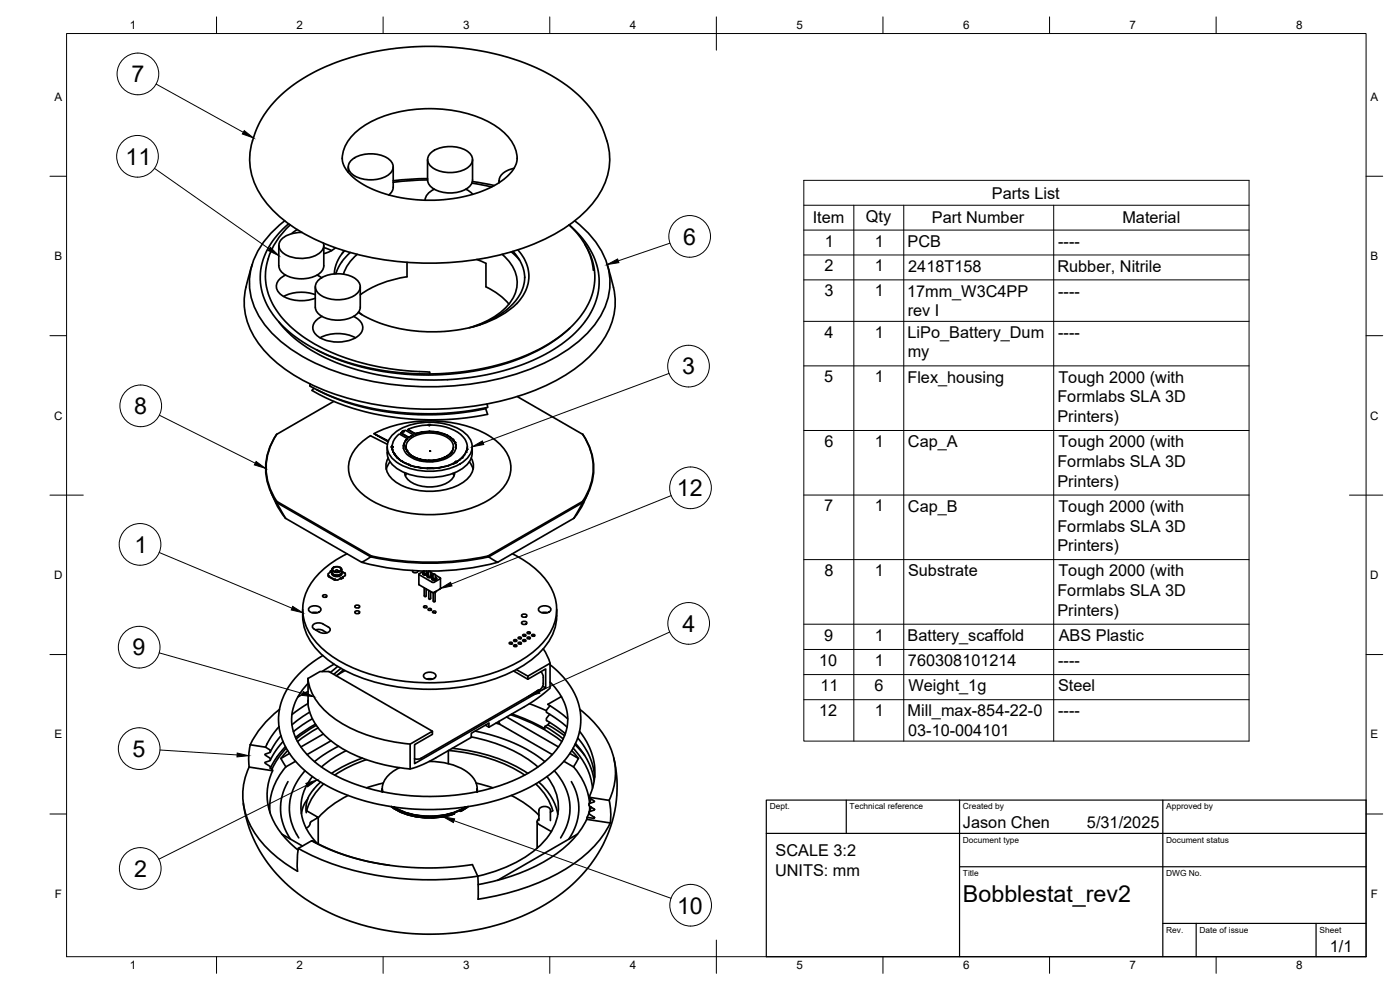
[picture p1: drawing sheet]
<svg xmlns="http://www.w3.org/2000/svg" width="420mm" height="297mm" viewBox="0 0 420 297" stroke-linecap="round" stroke-linejoin="round" font-family="sans-serif">
<!-- layer: Visible -->
<g fill="none" stroke="#000" stroke-width=".51">
<path d="M83 29.8a56.2 56.2 0 0 1 29.6-14.3 82 82 0 0 1 50.3 5.8 36.2 36.2 0 0 1 18.1 17.6 20 20 0 0 1-3 22 48.5 48.5 0 0 1-23.9 14.5 88.4 88.4 0 0 1-57.4-2.6 39.8 39.8 0 0 1-19-15.1 20.4 20.4 0 0 1-.1-20.3l2.6-4.3zM102.7 47.5a9.2 9.2 0 0 0 4.8 6.9 41.3 41.3 0 0 0 27.1 5.4 30.4 30.4 0 0 0 18.4-7.6 7.2 7.2 0 0 0 2.2-4.7M102.7 47.6a12.1 12.1 0 0 1 5.7-9.3 38.6 38.6 0 0 1 27.1-5.2 28.9 28.9 0 0 1 16.4 7.3 10.7 10.7 0 0 1 3.3 7.2M104.5 50.1v1.6M105.7 47.8a9.7 9.7 0 0 1 11.7 .6 2.79 2.79 0 0 1-1.4 4.4 9.7 9.7 0 0 1-10.9-1.1 2.6 2.6 0 0 1 .6-3.9zM118 50.1v6.5l-.6 1.2-.7 .7M128.3 54l-5.2 .2-5.1 .5M128.3 53.6l-10.3 .6M128.3 47.9v6.1M129.5 45.7a9.7 9.7 0 0 1 11.7 .6 2.79 2.79 0 0 1-1.4 4.3 9.7 9.7 0 0 1-10.9-1.1 2.6 2.6 0 0 1 .6-3.8zM130.3 56.8l-1.8 1.2-.7 1-.2 1.1M139.8 56.8l2.1 1.5"/>
<path d="M141.6 54.9l5.9 1.2M141.8 54.5l6.6 1.2M141.8 47.9v6.1a4.8 4.8 0 0 1-4.6 3.7 8.5 8.5 0 0 1-8.5-2.5l-.4-1.2M149.8 54.2v.6M154.3 50.5a4.8 4.8 0 0 0-4.5 3.6l.1 .6M75.7 79.4a32.7 32.7 0 0 0-2.2 13.8 25.8 25.8 0 0 0 10.1 16.1 67.2 67.2 0 0 0 32.4 12.6 89.1 89.1 0 0 0 48-6.3 38.9 38.9 0 0 0 18.2-15.6 20.6 20.6 0 0 0 1-17.3l-1-3.3M83.7 73.6v6.2a4.8 4.8 0 0 0 4.6 3.7 8.5 8.5 0 0 0 8.5-2.5l.4-1.2v-6.2M85.4 66.2a25.7 25.7 0 0 0-10.4 16.1 21.3 21.3 0 0 0 7.1 18.1 55.7 55.7 0 0 0 27.7 13.6 87.9 87.9 0 0 0 52.8-4.7 39.4 39.4 0 0 0 17.4-14.1 19.5 19.5 0 0 0-2.2-23.9l-3.4-3.4-1.9-1.7M86.6 67.1a21 21 0 0 0-8.4 17.8 23.8 23.8 0 0 0 10.7 16.3 64.9 64.9 0 0 0 33.2 10.8 75.2 75.2 0 0 0 41.6-8.3 28.6 28.6 0 0 0 14.2-15.9 17.7 17.7 0 0 0-2.4-14.6M87.1 67.5a20 20 0 0 0-7 19.2 26 26 0 0 0 12.5 15.4 71.9 71.9 0 0 0 35.9 9.5l.4 .1v.5M89.2 68.9l-1.6 1.2M90.6 69.7a7.1 7.1 0 0 0-6.8 3.1 3.5 3.5 0 0 0 3 4.1 9.6 9.6 0 0 0 9.8-1.6 2.47 2.47 0 0 0 .5-2.4"/>
<path d="M97.2 74.3l2.3 .9M100.7 74.3l-1.8 1.2-1.7 .6M102.6 76.1l.8-.9a11.3 11.3 0 0 0-3.1 7M105.1 75.8a14 14 0 0 0-4.3 6.4M107.2 76.3a12.9 12.9 0 0 0-4.1 6M122.2 78.7v4.3a31.7 31.7 0 0 0-14.1 5.4M143.1 77.9l2.7 1.1v7.1a20.2 20.2 0 0 1 6.9 5.1M150.7 76.3a10.1 10.1 0 0 1 3.2 13.3 21.7 21.7 0 0 1-13.1 8.7M153.5 75.6l2.4 2.4M153.9 75.4a11.9 11.9 0 0 1 3.6 7.9M155.4 75a11.2 11.2 0 0 1-1 16.8 37.4 37.4 0 0 1-24.8 7.8 40.9 40.9 0 0 1-22.1-5.9M85.7 82.5a3.4 3.4 0 0 0-2.4 4.8 9.4 9.4 0 0 0 9.4 2.7l1.9-.5"/>
<path d="M94.6 86v6.2a4.8 4.8 0 0 0 4.6 3.7 8.5 8.5 0 0 0 8.6-2.5l.3-1.2v-6.2M94.6 88.4a11.9 11.9 0 0 0-9.5 .5M95.2 82.5l1.3 .8M95.8 83.8a9.7 9.7 0 0 1 11.7 .6 2.79 2.79 0 0 1-1.4 4.4 9.7 9.7 0 0 1-10.9-1.1 2.6 2.6 0 0 1 .6-3.9zM96.6 94.9a3.7 3.7 0 0 0-2.6 4.2 6.8 6.8 0 0 0 6.3 3.5 9 9 0 0 0 8.1-2.9 3 3 0 0 0-1.4-4.3l-.9-.5M107.6 93.6l1 .8M157.5 83.1a14.2 14.2 0 0 1-7.7 11.4l-4.4 2.3-3.4 1.3M171 98.5a55.1 55.1 0 0 1-28.9 12.9 77.3 77.3 0 0 1-46.1-5.9l-1-.5M178.1 81.1a20.9 20.9 0 0 0-7.3-13.6 22.2 22.2 0 0 1 8.9 18.8 23.8 23.8 0 0 1-10.1 16.2 63.1 63.1 0 0 1-32.6 11.2 78.3 78.3 0 0 1-40.8-7.1 36.4 36.4 0 0 1-12.5-10M93.2 115.3l-.2 .3a36.5 36.5 0 0 0 8.5 4.1 82.8 82.8 0 0 0 44.8 2.4l-.2-.9M94.2 116.5l-.6 .6a74.1 74.1 0 0 0 40.7 8.8 79.6 79.6 0 0 0 12-1.6l-.5-1.9M95 116.9a76 76 0 0 0 45.9 6.6l4.9-.9"/>
<path d="M96.1 101.4a11.7 11.7 0 0 1 10.6 0M155.2 119l19.7 11.3M83.1 130.3a17.4 17.4 0 0 0 0 20.1M100.2 120.4l-17.1 9.9a17.4 17.4 0 0 0-.1 20.4M112.3 130.1a38.2 38.2 0 0 1 34.2 .5 11.8 11.8 0 0 1 6.8 10.5 12.6 12.6 0 0 1-7.1 9.2 38.2 38.2 0 0 1-34.2 .2 12.9 12.9 0 0 1-7.4-9.2 10.6 10.6 0 0 1 5.1-9.6l1.5-1 5.1 2.6M116.2 134.1a6.7 6.7 0 0 0 4.3 7.3 19.3 19.3 0 0 0 18.9-1.3 6 6 0 0 0 2.3-6M116.5 137.4a5 5 0 0 0 1.6 6.7 19.8 19.8 0 0 0 19.8 1.3 6.1 6.1 0 0 0 3.9-7.1l-.4-.9M116.6 132.3l-4.4-2.2 4.3 2.5M117.1 138.6l-1.2 2.2M117.4 134.1l.4 .2M117.7 133.8h.1M117.7 134.4l.1 .5z"/>
<path d="M117.7 133.8l-.2 .3 .3 .2M117.8 134.9l.2 .6M117.8 134.1h.2M117.8 134l.2 .1zM118 130.3a18.4 18.4 0 0 1 16.4-2.9 9.6 9.6 0 0 1 7.1 5.3 5.7 5.7 0 0 1-3.5 6.5 19.6 19.6 0 0 1-19.1-.6 5 5 0 0 1-.9-8.3zM118 135.5l.3 .7zM118 135.6h.1M118.3 136.1l.4 .6zM118.7 136.6l.4 .7zM119.1 137.2l.7 .6zM120.4 129.9h.1M120.4 129.9v.1"/>
<path d="M120.4 129.9l.2 .2zM120.4 138.3h.1M120.4 138.3l-.6-.5 .6 .5M120.5 138.3l1 .6zM120.7 129.5v.1M120.7 129.6l-.3 .3M120.7 129.6l.1-.3 1-.2 2.1 1.3v.2l-.5 .3M121.1 129.5h.1M121.1 129.5h.1zM121.1 133.7v.9zM121.2 133.1l-.1 .7zM121.5 138.9l1.7 .7z"/>
<path d="M121.7 132.1l.4-.3zM121.7 132.2l-.5 1zM121.7 132.2h.1M121.8 134.4l.1 .4zM121.8 134v.5l.1-.9a4 4 0 0 1 2.7-2.8 10.7 10.7 0 0 1 10.5 1.2l.8 1.2 .2 1.1M121.9 134.8l.2 .4zM121.9 134.8h.1M122.1 135.2l.2 .4zM122.2 131.8h.1M122.2 131.7h.1M122.2 131.6l-2.5-1.3a5.5 5.5 0 0 0-2 3.5M122.3 135.6l.4 .4z"/>
<path d="M122.5 131.2h.1M122.5 131.2l-1.9-1.2 1.9 1.2M122.5 128.9l.1 .1M122.5 128.9h.1M122.6 129h.1M122.6 131.2h-.1M122.6 131.2h.1M122.7 129.1h.1M122.7 131.2h-.1M122.7 129h.1M122.7 131.2h.1M122.7 129.1l1.8 1"/>
<path d="M122.7 129l1.8 1.1M122.7 136.1l.7 .5M122.7 136l.7 .6M122.8 131.2h-.1M122.8 131.2h.1M123.2 139.6l1.4 .5zM123.3 130.8l-.5 .4M123.4 130.8l-.6 .4M123.4 136.7l.6 .3M123.9 130.5l-.6 .4M124 137h.1M124 137l.6 .3z"/>
<path d="M124.5 130.1h.1M124.6 137.3l.7 .2zM124.7 130.1v.1M124.8 130.2h.1M124.9 130.1h.1M125 130.1h-.1M125 130.1h.1M125.1 130.1h.1M125.1 130.1h-.1M125.1 130l.5-.1zM125.3 137.5l.6 .3zM125.6 129.9l1.1-.2z"/>
<path d="M125.6 129.9h.1M125.9 137.8h.1M126 137.8l.8 .2zM126 137.8h-.1M126.7 129.7l.6-.2zM127.3 129.5l1.5-.1zM127.7 138.1h.9M127.7 138.1l-.9-.1 .9 .1M127.7 138.1h1M128.4 127.6l-.1-.1a16.9 16.9 0 0 0-5.7 1.2l-.1 .2M128.4 127.6l.6-.2a17.6 17.6 0 0 1 9.3 3 5.2 5.2 0 0 1 2 3.6l-.1 .5 .1-.5M128.6 138.2h.1"/>
<path d="M128.7 138.1l.5 .1zM128.8 127.7h.1M128.8 127.6h.1zM128.8 129.4l1.4 .1zM128.8 129.5h.1M129 135.4h.2M129 135.3h.2zM129.2 138.1h1.1zM130.2 129.5l.8 .1zM130.3 138.1l.8-.1zM131 129.6v.1M131 129.6l1 .3z"/>
<path d="M131.1 138l.8-.2zM131.9 137.8l1.4-.5zM132 129.8l1.3 .4zM133.3 130.2l1 .4zM133.3 137.3l.7-.4zM133.3 137.3h.1M134 136.9l.7-.5zM134.3 130.6l.8 .6zM135.1 131.2h.1M135.1 131.2l.8 .7zM135.1 136l-.4 .5 .5-.5M135.1 136.1h.1"/>
<path d="M135.5 135.6l-.3 .5zM135.8 135.2l-.3 .4zM135.9 131.8l.7 1zM136 134.7l-.2 .6zM136.1 134.2l-.1 .5zM136.5 138.8l-.5 .3M136.6 132.7l.2 .8zM136.6 138.8l-.6 .3M136.6 138.8v.1M136.7 138.6h.2M136.7 138.5h.2zM136.9 134.5l-.1-1a3.8 3.8 0 0 1-2.8 4 11.2 11.2 0 0 1-11.9-1.2l-1-1.7"/>
<path d="M137.2 138.4l-.1 .3-.5 .1M137.2 138.6l-.6 .2M137.2 138.5v.1M137.2 138.4h.1M137.9 137.9l.8-.6zM137.9 137.9l-.7 .6M137.9 138l-.7 .5M137.9 138h.1M139.4 136.5l-.7 .8zM139.9 135.6l-.5 .9zM140.2 134.7l-.3 .9zM140.2 134.5v.3z"/>
<path d="M140.9 138.6l1.1 2.2M174.9 130.3a17.4 17.4 0 0 1 0 20.1M174.9 130.3v.1M174.9 130.3a17.5 17.5 0 0 1 0 20.4M81.4 147.9l1.3 2.9M82.7 150.8l1.3 2.4 1.7 2.3M83 150.7l.1-.3 28.4 16.5M83 150.7v.1M85.7 155.5l-2.7-4.7 28.3 16.3M85.7 155.5l22.8 13.2M121.5 141.8a5.5 5.5 0 0 0 5.1 4.1 9.5 9.5 0 0 0 9.4-2.7l.5-1.4M122 142.1l-.4 .7"/>
<path d="M124.6 140.1h.1M124.6 140l2.1 .4zM126.7 140.4l1.5 .2zM128.2 140.6h.1M128.2 140.5h2zM130.2 140.5l1.5-.1zM131.7 140.3l1.2-.2zM132.9 140.1l3.1-1zM135.9 142.1l.4 .7M172.2 155.5l2.7-4.7-28.2 16.3M172.2 155.5l-22.8 13.2M174.9 150.4l-28.5 16.5 .2 .2"/>
<path d="M174.9 150.4v.3M174.9 150.7v.1M175.2 150.8l-1.3 2.4-1.7 2.3M176.5 147.9l-1.3 2.9M97 178.6l.7-.1 .4 .2a.67 .67 0 0 1-.6 .5 .67 .67 0 0 1-.7-.5zM98.6 172.8l1.7 1M98.6 172.7v.3l1.7 1h1.1M98.7 172.6l-.1 .1M99.2 171.3l.4 .4M99.4 171.6l-.9 .5 .1 .6M99.4 171.6h.1M99.4 171.6l.2 .1"/>
<path d="M99.6 171.1l-.4 .3v.2M99.6 170.9v.8M99.6 172v.2M99.6 171.7a1.73 1.73 0 0 0 3 0M99.6 172.1a1.73 1.73 0 0 0 3 0M99.6 171.9a1.6 1.6 0 0 0 2.6 .6l.4-.6M99.7 172.1a1.72 1.72 0 0 0 2.7 0M99.8 170.5a1.69 1.69 0 0 1 2.7 .3 1.58 1.58 0 0 1-2.8 0zM99.9 170.5a1.59 1.59 0 0 1 2.5 .3 1.48 1.48 0 0 1-2.6 0zM100 172.3l1.3 .3 .8-.3M100.1 170.3l-.5 .5a1.67 1.67 0 0 0 2.8 .5l.2-.5-.6-.5M100.3 173.8h.2"/>
<path d="M100.6 173.7l-.1 .1M100.7 171.4l-.1 .1M101.4 171.3l-.1-.2-.3-.1-.3 .5M101.4 171.4h.4M101.4 171.3v.2M102.3 173.7l-.9 .3M102.3 173.7h.2M102.6 171.4l1 .6M102.6 171.5l1 .6v.5M102.6 170.9v.8M102.6 172v.2M102.8 173l.1 .1"/>
<path d="M102.9 173.4l-.4 .3M102.9 173.1l-.4 .4-.4-.1M103 173.2v.2M103 173.4h-.1M103.5 172h.1M103.7 172.6l-.8 .5M104.1 166.2a23.3 23.3 0 0 0-12.6 12.6 14.5 14.5 0 0 0 4.8 15.4 42.5 42.5 0 0 0 23.3 10 58.9 58.9 0 0 0 36.4-5.8 21.4 21.4 0 0 0 10.7-12.3 14.6 14.6 0 0 0-4.7-14.2 30.3 30.3 0 0 0-8.2-5.7M108.6 168.7a80.2 80.2 0 0 0 40.8 0M111.3 167.1l-2.8 1.6M111.3 167.1h.1M111.3 167.1a83.4 83.4 0 0 0 35.3 0M111.5 166.8a83.2 83.2 0 0 0 34.9 0"/>
<path d="M111.5 166.9l-.2 .2M123.9 171.2a.77 .77 0 0 0 .7 .7 .77 .77 0 0 0 .8-.6M125.7 172.3v3.1l4 2.3 1.1-.2M126.9 172.1v.2M127.3 171.7l-.2 .1a.55 .55 0 0 0 .5 .5 .55 .55 0 0 0 .6-.5l-.2-.1M127.3 176.4v2.4M127.3 178.7l.3 .3 .3-.3M127.9 176.7v2.1M128 171.4l-.2 .7-.6-.1v-.7l-1.5 1 4 2.4M128.2 171.8v.1M128.2 171.8l.2 .2a.8 .8 0 0 1-.8 .6 .8 .8 0 0 1-.7-.6l.1-.2a.62 .62 0 0 0 .6 .7 .62 .62 0 0 0 .7-.6M128.2 172.9v.2"/>
<path d="M128.3 172.7a.65 .65 0 0 0 .7 .6 .65 .65 0 0 0 .6-.6M128.3 172.7l-.1 .1a.8 .8 0 0 0 .8 .5 .8 .8 0 0 0 .7-.5l-.1-.1M128.3 172.1v.2M128.6 171.4l.2 .1M128.6 172.4l-.2 .1a.55 .55 0 0 0 .6 .6 .55 .55 0 0 0 .5-.6l-.2-.1M128.6 171.6l.4-.2 .3 .2v1.1l-.2 .2-.5-.2zM128.7 177.2v2.3l.3 .3 .2-.3v-2M129.3 171.8l.9 .4M129.6 173.6v.3M129.7 172.9v.2M129.7 173.4a.59 .59 0 0 0 .6 .6 .59 .59 0 0 0 .6-.6l.2 .2a.8 .8 0 0 1-.8 .5 .8 .8 0 0 1-.7-.5zM129.7 174.7h.6"/>
<path d="M129.9 173.2l-.1 .1a.55 .55 0 0 0 .5 .6 .55 .55 0 0 0 .6-.6l-.2-.1M130 172.4l.3-.2 .3 .2 .1 1.1-.2 .2-.6-.2zM130 177.8v2.5l.3 .3 .3-.3M130.6 177.7v2.6M130.7 172.5l1.4 .9M131 177.4l-.5 .2M131 173.6v.3M132.1 173.7l-1.8 1M132.1 176.7l-1.8 1.1M132.1 173.3v.4M132.2 173.5l-.1 3.2M146.7 167.1l2.7 1.6"/>
<path d="M146.7 167.1h-.1M90.8 182.9a16.8 16.8 0 0 0 7.7 15.1 50.8 50.8 0 0 0 30.5 8.8 53.1 53.1 0 0 0 28.7-7.6 19.3 19.3 0 0 0 9.3-12.8l.1-3.5M92.8 182.4a2.45 2.45 0 0 1 3.5 .3 1.94 1.94 0 0 1-2.8 1.1 .95 .95 0 0 1-.7-1.4zM93.7 183.8h1.5M94.7 189l1.4-.1 .8 .3M96.9 196.7a25.7 25.7 0 0 0-12.8 15.3 18.9 18.9 0 0 0 6.4 18.3 51.3 51.3 0 0 0 27.8 11.9 69.5 69.5 0 0 0 41.5-6.5 27.1 27.1 0 0 0 13.9-15.2 18.8 18.8 0 0 0-6.3-19.1l-2.3-1.9M96.9 189.2l1.2 .7M98.5 188.1a4.5 4.5 0 0 0-2.9-1.2l-.9 .1a.9 .9 0 0 0-.9 .7 .9 .9 0 0 0 .5 1.1 4.6 4.6 0 0 0 2.9 1.2l1-.1a.9 .9 0 0 0 .9-.7 .9 .9 0 0 0-.5-1.1M100.3 199.3l-3.6 2.2M101.3 200l-2.2 1.7M106.7 183.4l.8-.1 .4 .3a.76 .76 0 0 1-.7 .5 .76 .76 0 0 1-.7-.5zM106.7 181.7l.8-.1 .4 .3a.76 .76 0 0 1-.7 .5 .76 .76 0 0 1-.7-.5z"/>
<path d="M127.3 181.9l.5-.1 .3 .3-.6 .3-.4-.3zM128.6 182.6h.5l.4 .3-.7 .3-.3-.3zM129.9 183.4l.5-.1 .4 .4-.6 .2-.4-.2zM152.9 192.8l.5-.1 .4 .3-.6 .2-.4-.2zM154.3 193.5h.5l.3 .3-.6 .2-.3-.2zM154.3 192l.5-.1 .3 .4-.6 .2-.3-.2zM155.6 192.8l.5-.1 .4 .3-.6 .2-.4-.2zM155.6 191.2l.5-.1 .4 .4-.6 .2-.4-.2zM156.6 186.7a.84 .84 0 0 1 .8-.3 .84 .84 0 0 1 .7 .7 .84 .84 0 0 1-.9 .3 .84 .84 0 0 1-.6-.7zM156.6 184.5a.84 .84 0 0 1 .8-.3 .84 .84 0 0 1 .7 .7 .84 .84 0 0 1-.9 .3 .84 .84 0 0 1-.6-.7zM157 192l.5-.1 .3 .4-.6 .2-.3-.2zM157 190.4l.5-.1 .3 .4-.6 .2-.3-.2z"/>
<path d="M158.3 191.2l.5-.1 .4 .4-.7 .2-.3-.2zM158.3 189.7l.5-.1 .4 .3-.7 .2-.3-.2zM159.7 190.4l.5-.1 .3 .4-.6 .2-.4-.2zM161.8 182.4a2.45 2.45 0 0 1 3.5 .3 1.94 1.94 0 0 1-2.8 1.1 .95 .95 0 0 1-.7-1.4zM162.7 183.8h1.6M163 194.7l1.4 2.4 .7 1.9M83.7 218l-.6 .7a22.7 22.7 0 0 0-3.4 5.5l-4.6-.7M83.9 212.9a29.9 29.9 0 0 0-8.8 10.6M92.4 203.6a18.3 18.3 0 0 0 9.3 12.9 48.4 48.4 0 0 0 21.4 6.8M92.4 211.1l-4.8 3.3M92.4 203.6v7.4a18.2 18.2 0 0 0 9.3 13 48.4 48.4 0 0 0 21.4 6.7M92.4 203.6l3.6-2.1h2.7l31.1 17.9"/>
<path d="M92.5 210.2v.5M92.5 207.5l-3.1 1.6M92.9 213.7l-5.3 3.8M93.7 215.7l-3 1.8-2.6 2M94.7 217.3l-3.5 2.1-2.5 1.9M94.9 217.6l-3.5 2.2-2.5 1.9M95.5 218.4l-3.6 2.2-2.6 1.9M102.3 200.5l-2.1 1.8M103.1 201l-1.8 1.5M103.5 201.2l-2.6 1.5M127.3 202.3a2.45 2.45 0 0 1 3.5 .3 1.94 1.94 0 0 1-2.8 1.1 .95 .95 0 0 1-.7-1.4zM128.2 203.7h1.6"/>
<path d="M142.6 219.4a47.5 47.5 0 0 1 20.9 9.1M145.7 217.6l1 .6v-1.2l-5.3 3v1.2l-10.6 6.2a30.8 30.8 0 0 1-7.7 3.3v-7.4l6.7-3.9v.9l-5.4 3.1v5.7l39.4-22.7v-5.7l-5.4 3.1v-.9l6.7-3.9v7.5a44.7 44.7 0 0 1-7.7 5.5l-10.7 6.2M148.8 217l1.2 .3M149.7 216.5l.3 .8M150 217.3l15.8 9.1M152 215.1l15.6 9M153.2 214.4a49.5 49.5 0 0 1 15.4 8.1M153.6 214.2l5.2 2 4.7 2.4 .1-.6 .8-.5 .6-.7M154.1 201.3l4.3 2.5M155 200.9l3.4 2M158.9 211.1l5.1 2.1M162.3 201.5l.6 1 .1 .7a4.1 4.1 0 0 1-.4 3.2l-.7 .6-35.5 20.5-1.2 .3-.8-.2"/>
<path d="M162.9 205.9l.9 .5M163.6 217.9l5.4 3.8M164.4 217.5l5 3.3M165 214.3l-1 1.2v.7l3 1.9 2.7 2M165.1 211.7l-1.1 1.3v.7l3.3 2.2 2.9 2.3M165.1 204.7a14.7 14.7 0 0 1 4.7 14.9 23.3 23.3 0 0 1-11.8 12.7 65.3 65.3 0 0 1-39.3 6 48.3 48.3 0 0 1-25.1-10.5 15.3 15.3 0 0 1-5.7-15.2 17.5 17.5 0 0 1 4.6-7.6M168.6 209.1l-.2-.1-4 2.3 3.2 2.1 2.8 2.3M173.9 219.4a18.3 18.3 0 0 1 2.9 19.8l6 .9M174.1 212.9a25.2 25.2 0 0 1 10.6 17.7 19.5 19.5 0 0 1-1.9 9.5 19.5 19.5 0 0 1 .4 6.8M75.1 223.5a19.3 19.3 0 0 0-.3 6.6 20.5 20.5 0 0 0 4.1 23.1 41.2 41.2 0 0 0 10.4 8.2l-.1-3.3 .3-3.6M79.7 224.2l1.4 1v.5l-1.6 .6 1.6 1.2v.6l-1.6 .8 1.6 1.1v.5l.6 .1 .1 .7-7-1.1M81.8 231.2a17.8 17.8 0 0 0 3.6 20.1l4.1 3.8"/>
<path d="M84.3 227.6l1.5 2.5 2.9-1.7M84.3 220.8l-1.8 2.4-1.4 2.5M84.9 222.5a23.3 23.3 0 0 0-3.8 5.6M85.7 224l-.9 1a23.7 23.7 0 0 0-3.7 5.5M85.8 230.1a18.3 18.3 0 0 0-4.8 13.8M85.9 224.5a23.6 23.6 0 0 0-4.2 6.1M86.3 225.2l-2 2.4M86.4 234.5a15.6 15.6 0 0 0 .8 17.3M86.9 226.1l-2.6 1.5M91.5 231.3a15.7 15.7 0 0 0-1.8 20.1M92.3 239.8a8.3 8.3 0 0 0-1.8 4.3M93.8 233a14.3 14.3 0 0 0 1.4 20"/>
<path d="M96.2 234.6a10.3 10.3 0 0 0-4.4 8.7l.1 .5M97 220.2l-6.7 3.9M97.1 235.2a17 17 0 0 0-5.1 8.1l3.5 2-2.4 1.5a1.72 1.72 0 0 1-1.3 1.6M99.3 222.3l-7.1 4.1M101.6 223.9a38.6 38.6 0 0 0-7.2 4.6M103.9 225.3a33 33 0 0 0-7.4 4.8M104.5 238.7a29 29 0 0 0-9 6.6M108.8 227.5l-5 2-4.3 2.5M110 227.9l-1.1 .4a39 39 0 0 0-8.4 4.3M114.7 237.1v.4M114.7 236.8l.1 .7M114.7 237.2v.3"/>
<path d="M114.7 236.7v.5M115 234.9l-5 1.5M119.9 230.3a7.9 7.9 0 0 0-5.2 6.4l.1 .8-.1-.7M128.8 228.5a17.5 17.5 0 0 1 13 4.6 5.3 5.3 0 0 1 1.3 4.4M134.6 225.2v3.9M134.6 225.2a49.3 49.3 0 0 1 22.9 7.4M135.7 224.5a50.5 50.5 0 0 1 22.7 7.5M141.4 221.1a42.9 42.9 0 0 1 20 9M142.9 234.9l5 1.5M143.2 237.2v.3zM143.2 236.8v.7M143.2 236.7v.5"/>
<path d="M153.4 238.7a29.7 29.7 0 0 1 8.3 5.9M160.8 235.2a17.2 17.2 0 0 1 5.1 8l-.7 .5M161.7 234.6a17.4 17.4 0 0 1 5.7 9.7M164.2 233a14.2 14.2 0 0 1-1 19.6 38.5 38.5 0 0 1-19.8 10.3M166.3 231.3a15.7 15.7 0 0 1 2 20.1M171 226.1l2.6 1.5-1.5 2.5-2.9-1.7M171.5 234.5a15.5 15.5 0 0 1-.8 17.3M171.6 225.2l2 2.4M172 224.5a20.3 20.3 0 0 1 5.8 12M172.1 230.1a19.4 19.4 0 0 1 4.8 10.9M172.6 223.4l2.9 3.2M172.7 223.1a21.2 21.2 0 0 1 5.6 11.2"/>
<path d="M173.4 221.4a19.9 19.9 0 0 1 5.1 11.8M176.8 239.2l1.6 1.2-.1 .2-1.5 .7 .1 .5 1.5 1-1.6 .9 .1 .6 1.5 1-.2 .2M177.4 239.7l-.6 1.5M184.2 227.4a39.8 39.8 0 0 1-17.3 41.9 68 68 0 0 1-42.1 10.9 63 63 0 0 1-38.1-14.4 40.4 40.4 0 0 1-13.7-24.8M84.6 250.3l6.2 3.5M89.5 254.6a82.3 82.3 0 0 0 43.8 9.3l10.1-1M89.5 254.6l4-2.3a75.7 75.7 0 0 0 35.9 8.1 85.5 85.5 0 0 0 12.4-1l1.6 3.5M93.5 252.3a69.4 69.4 0 0 0 23.4 7.3M95.5 245.3v7.9M117.4 242a21.7 21.7 0 0 0 19 2.2M117.5 242a21.7 21.7 0 0 0 18.9 2.2M118.1 242.1a21.8 21.8 0 0 0 21.7 0"/>
<path d="M118.3 242.1a21.9 21.9 0 0 0 21.3 0M136.4 243.9v.3M137.9 243.3l.3 .1v-.3l1.7-1a21.7 21.7 0 0 1-21.9 0 22.1 22.1 0 0 0 18.4 1.8M137.9 243.3l.3 .1zM138.2 243.4l2.3-1.4zM161.2 246.5v8M161.7 245.6a.95 .95 0 0 0-.5 1 .95 .95 0 0 0 .7 .8M161.7 246.2v-3.1a1.87 1.87 0 0 1 1.8-1.1 1.87 1.87 0 0 1 1.7 1.1v3.1M161.9 247.4l3.6 2.1M173.3 250.3l-24 13.8M176.1 245.8a32 32 0 0 1-15.5 14.2 65.1 65.1 0 0 1-17.1 5.4M176.8 243.9l-.6 1.3"/>
<path d="M177 241.9l-.1 1.5M177.3 242.1l-.2 .9M177.4 242.2l-.6 1.4M178.2 245.5h.1M178.4 245.2l-.2 .3-2-.3-.1 .6 7 1.1M183.1 246.9a35.8 35.8 0 0 1-16.4 15.6 74.9 74.9 0 0 1-23.2 7.3M143.4 262.9l.1 6.9"/>
</g>
<g fill="#000">
<circle cx="118.3" cy="136.2" r=".25"/>
<circle cx="118.7" cy="136.7" r=".25"/>
<circle cx="119.1" cy="137.3" r=".25"/>
<circle cx="120.5" cy="138.4" r=".25"/>
<circle cx="121.1" cy="133.8" r=".25"/>
<circle cx="121.5" cy="138.9" r=".25"/>
<circle cx="122.1" cy="135.2" r=".25"/>
<circle cx="122.6" cy="139.4" r=".25"/>
<circle cx="122.6" cy="139.3" r=".25"/>
<circle cx="126.7" cy="129.7" r=".25"/>
<circle cx="127.3" cy="129.6" r=".25"/>
<circle cx="134" cy="137" r=".25"/>
<circle cx="135.5" cy="135.6" r=".25"/>
<circle cx="135.9" cy="131.9" r=".25"/>
<circle cx="136" cy="139.1" r=".25"/>
<circle cx="136.6" cy="132.8" r=".25"/>
<circle cx="138.7" cy="137.3" r=".25"/>
<circle cx="139.9" cy="135.6" r=".25"/>
<circle cx="140.2" cy="134.8" r=".25"/>
</g>
<!-- layer: TITLEBLOCK -->
<path d="M230 240.1h180v46.9h-180zM230 250h180M254 240.1v9.9M288 240.1v46.9M349 240.1v46.9M288 260.1h122M349 277.1h61M359 277.1v9.9M395 277.1v9.9" fill="none" stroke="#000" stroke-width=".36"/>
<!-- layer: Parts Lists -->
<g fill="none" stroke="#000" stroke-width=".3">
<path d="M241.2 54.1h133.7v168.3h-133.7zM241.2 61.6h133.7M241.2 69h133.7M241.2 76.5h133.7M256.2 61.6v160.8M271.2 61.6v160.8M316.2 61.6v160.8M241.2 84h133.7M241.2 96.4h133.7M241.2 109.8h133.7M241.2 129.2h133.7M241.2 148.5h133.7"/>
<path d="M241.2 167.9h133.7M241.2 187.3h133.7M241.2 194.9h133.7M241.2 202.4h133.7M241.2 209.9h133.7"/>
</g>
<!-- layer: Balloons -->
<g fill="none" stroke="#000" stroke-width=".3">
<circle cx="41.4" cy="22.2" r="6.3"/>
<circle cx="41.3" cy="46.9" r="6.3"/>
<circle cx="207" cy="70.9" r="6.3"/>
<circle cx="206.6" cy="109.9" r="6.3"/>
<circle cx="42.2" cy="121.8" r="6.3"/>
<circle cx="207.2" cy="146.4" r="6.3"/>
<circle cx="42" cy="163.3" r="6.3"/>
<circle cx="41.8" cy="194.2" r="6.3"/>
<circle cx="206.7" cy="187" r="6.3"/>
<circle cx="41.8" cy="224.6" r="6.3"/>
<circle cx="42.1" cy="260.6" r="6.3"/>
<circle cx="207.3" cy="271.6" r="6.3"/>
</g>
<!-- layer: 0 -->
<path d="M73.3 39.2l2.8 2.2-3.4-1.2zM81.2 74.2l2.5 2.5-3.2-1.5zM182.2 79.4l3.2-1.7 .3 1.1zM76.9 138.5l2.8 2-3.4-1zM141.7 134.1l3.1-1.8 .4 1.1zM132.2 176.6l3-1.9 .5 1.1zM87.8 181.9l3 1.9-3.4-.8zM91 207.5l3.2 1.5-3.5-.4zM158.6 208.9l2.9-2 .5 1.1zM71.2 225.9l3.4 .8-3.5 .4zM91.8 235l3.4-1-2.9 2.1zM132.9 245.1l3.5 .6-.3 1.1z" fill="#000" stroke="#000" stroke-width=".3"/>
<path d="M46.8 25.2l26.2 14.5M46.4 50.5l34.4 24.2M201 73l-15.5 5.3M200.8 112l-55.8 20.8M47.8 124.6l28.8 14.4M201.4 148.7l-66 26.5M47.8 165.8l39.8 16.7M47.8 195.9l43 12.2M201 189.6l-39.2 17.8M48 225l23.1 1.5M92.1 235.6l-44.4 22.2M136.2 246.2l65.2 23.3" fill="none" stroke="#000" stroke-width=".3"/>
<!-- layer: BORDER -->
<g fill="none" stroke="#000" stroke-width=".3">
<path d="M20 10.1h390v276.9h-390zM65 5.1v5M115 5.1v5M165 5.1v5M215 5.1v10M265 5.1v5M315 5.1v5M365 5.1v5M15 52.9h5M410 52.9h5M15 100.7h5M410 100.7h5"/>
<path d="M15 148.6h10M405 148.6h10M15 196.4h5M410 196.4h5M15 244.2h5M410 244.2h5M65 287v5M115 287v5M165 287v5M215 282.1v9.9M265 287v5M315 287v5"/>
<path d="M365 287v5"/>
</g>
<g font-size="7">
<text x="39.4" y="24.7">7</text>
<text x="37.6" y="49.4">11</text>
<text x="205" y="73.4">6</text>
<text x="204.7" y="112.3">3</text>
<text x="40.3" y="124.3">8</text>
<text x="203.1" y="148.9">12</text>
<text x="40.3" y="165.8">1</text>
<text x="204.9" y="189.6">4</text>
<text x="39.8" y="196.6">9</text>
<text x="39.8" y="227.1">5</text>
<text x="40.2" y="263.1">2</text>
<text x="203.2" y="274.1">10</text>
<text x="289" y="270.6">Bobblestat_rev2</text>
</g>
<g font-size="4.9">
<text x="297.7" y="59.6">Parts List</text>
<text x="243.9" y="67">Item</text>
<text x="259.8" y="66.6">Qty</text>
<text x="279.7" y="67">Part Number</text>
<text x="336.8" y="67">Material</text>
<text x="247.6" y="74">1</text>
<text x="262.6" y="74">1</text>
<text x="272.4" y="74.1">PCB</text>
<text x="317.6" y="74">----</text>
<text x="247.4" y="81.4">2</text>
<text x="262.6" y="81.4">1</text>
<text x="272.6" y="81.5">2418T158</text>
<text x="317.4" y="81.5">Rubber, Nitrile</text>
<text x="247.4" y="88.9">3</text>
<text x="262.6" y="88.9">1</text>
<text x="272.2" y="89">17mm_W3C4PP</text>
<text x="317.6" y="89">----</text>
<text x="272.4" y="94.9">rev I</text>
<text x="247.5" y="101.3">4</text>
<text x="262.6" y="101.3">1</text>
<text x="272.4" y="101.4">LiPo_Battery_Dum</text>
<text x="317.6" y="101.4">----</text>
<text x="272.4" y="107.3">my</text>
<text x="247.4" y="114.7">5</text>
<text x="262.6" y="114.7">1</text>
<text x="272.3" y="114.8">Flex_housing</text>
<text x="317.6" y="114.8">Tough 2000 (with</text>
<text x="317.3" y="120.7">Formlabs SLA 3D</text>
<text x="317.4" y="126.6">Printers)</text>
<text x="247.4" y="134.1">6</text>
<text x="262.6" y="134.1">1</text>
<text x="272.5" y="134.2">Cap_A</text>
<text x="317.6" y="134.2">Tough 2000 (with</text>
<text x="317.3" y="140.1">Formlabs SLA 3D</text>
<text x="317.4" y="146">Printers)</text>
<text x="247.4" y="153.4">7</text>
<text x="262.6" y="153.4">1</text>
<text x="272.5" y="153.6">Cap_B</text>
<text x="317.6" y="153.6">Tough 2000 (with</text>
<text x="317.3" y="159.5">Formlabs SLA 3D</text>
<text x="317.4" y="165.4">Printers)</text>
<text x="247.4" y="172.8">8</text>
<text x="262.6" y="172.8">1</text>
<text x="272.5" y="173">Substrate</text>
<text x="317.6" y="173">Tough 2000 (with</text>
<text x="317.3" y="178.9">Formlabs SLA 3D</text>
<text x="317.4" y="184.7">Printers)</text>
<text x="247.4" y="192.2">9</text>
<text x="262.6" y="192.2">1</text>
<text x="272.4" y="192.3">Battery_scaffold</text>
<text x="317.7" y="192.3">ABS Plastic</text>
<text x="245.9" y="199.8">10</text>
<text x="262.6" y="199.8">1</text>
<text x="272.5" y="199.9">760308101214</text>
<text x="317.6" y="199.9">----</text>
<text x="246.2" y="207.3">11</text>
<text x="262.4" y="207.3">6</text>
<text x="272.7" y="207.4">Weight_1g</text>
<text x="317.5" y="207.5">Steel</text>
<text x="245.9" y="214.8">12</text>
<text x="262.6" y="214.8">1</text>
<text x="272.4" y="215">Mill_max-854-22-0</text>
<text x="317.6" y="214.9">----</text>
<text x="272.5" y="220.8">03-10-004101</text>
<text x="289" y="248.5">Jason Chen</text>
<text x="326.2" y="248.5">5/31/2025</text>
<text x="232.7" y="256.9">SCALE 3:2</text>
<text x="232.6" y="262.7">UNITS: mm</text>
<text x="399.1" y="285.7">1/1</text>
</g>
<g font-size="3.5">
<text x="39" y="8.8">1</text>
<text x="89" y="8.8">2</text>
<text x="139" y="8.8">3</text>
<text x="189" y="8.8">4</text>
<text x="239" y="8.8">5</text>
<text x="289" y="8.8">6</text>
<text x="339" y="8.8">7</text>
<text x="389" y="8.8">8</text>
<text x="16.3" y="30.2">A</text>
<text x="411.3" y="30.2">A</text>
<text x="16.3" y="78">B</text>
<text x="411.3" y="78">B</text>
<text x="16.2" y="125.9">C</text>
<text x="411.2" y="125.9">C</text>
<text x="16.2" y="173.7">D</text>
<text x="411.2" y="173.7">D</text>
<text x="16.3" y="221.6">E</text>
<text x="411.3" y="221.6">E</text>
<text x="16.4" y="269.4">F</text>
<text x="411.4" y="269.4">F</text>
<text x="39" y="290.8">1</text>
<text x="89" y="290.8">2</text>
<text x="139" y="290.8">3</text>
<text x="189" y="290.8">4</text>
<text x="239" y="290.8">5</text>
<text x="289" y="290.8">6</text>
<text x="339" y="290.8">7</text>
<text x="389" y="290.8">8</text>
</g>
<g font-size="2.5">
<text x="231" y="242.9">Dept.</text>
<text x="255" y="242.9">Technical reference</text>
<text x="289" y="242.9">Created by</text>
<text x="350" y="242.9">Approved by</text>
<text x="289" y="252.8">Document type</text>
<text x="350" y="252.8">Document status</text>
<text x="289" y="262.9">Title</text>
<text x="350" y="262.9">DWG No.</text>
<text x="350" y="279.9">Rev.</text>
<text x="360" y="279.9">Date of issue</text>
<text x="396" y="279.9">Sheet</text>
</g>
</svg>
